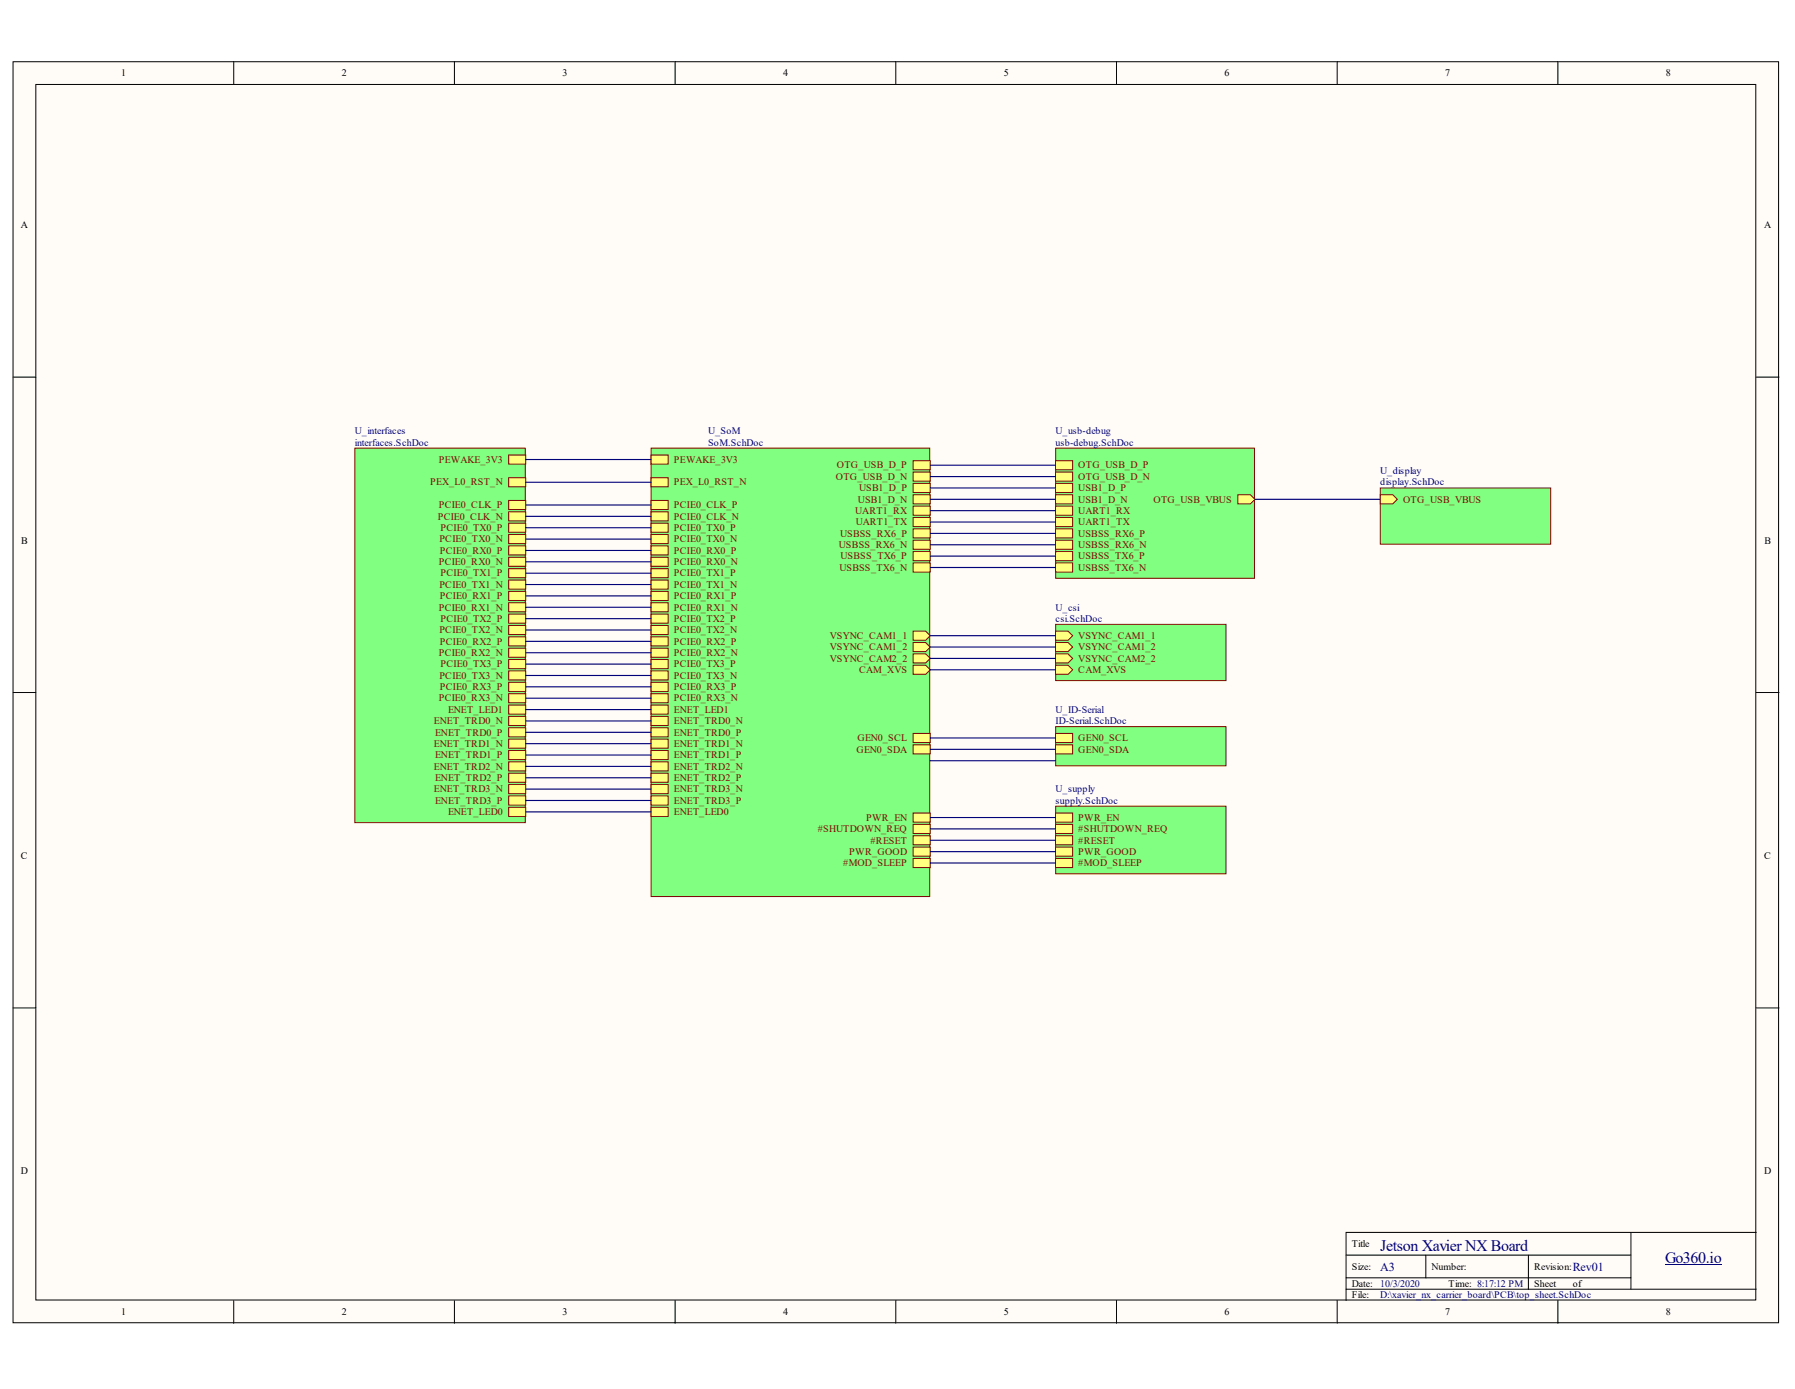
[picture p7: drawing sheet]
<svg xmlns="http://www.w3.org/2000/svg" width="279mm" height="216mm" viewBox="0 0 279 216" stroke-linecap="round" stroke-linejoin="round" font-family="sans-serif">
<g fill="#fffcf8" stroke="#000" stroke-width=".16">
<path d="M2 9.6h274.5v196h-274.5z"/>
<path d="M5.6 13.1h267.4v189h-267.4z"/>
</g>
<g fill="none" stroke="#000" stroke-width=".16">
<path d="M36.3 9.6v3.5M70.6 9.6v3.5M105 9.6v3.5M139.3 9.6v3.5M173.6 9.6v3.5M207.9 9.6v3.5M242.2 9.6v3.5M2 58.6h3.6M273 58.6h3.6M2 107.6h3.6M273 107.6h3.6M2 156.7h3.6"/>
<path d="M273 156.7h3.6M209.3 195.1h44.2M209.3 198.6h44.2M221.7 195.1v3.5M237.6 195.1v5.3M253.5 191.6v8.8M273 191.6h-63.7v10.6M36.3 202.2v3.5M70.6 202.2v3.5M105 202.2v3.5M139.3 202.2v3.5M173.6 202.2v3.5"/>
<path d="M207.9 202.2v3.5M209.3 200.4h63.7M242.2 202.2v3.5"/>
</g>
<path d="M258.9 196.5h8.7" fill="none" stroke="#000080" stroke-width=".16"/>
<path d="M164.1 97h26.5v8.8h-26.5z" fill="#80ff80" stroke="#800000" stroke-width=".16"/>
<g fill="#ffff80" stroke="#800000" stroke-width=".16">
<path d="M164.1 98.1h1.9l.7 .7-.7 .7h-1.9z" fill-rule="evenodd"/>
<path d="M164.1 99.9h1.9l.7 .7-.7 .7h-1.9z" fill-rule="evenodd"/>
<path d="M164.1 101.6h1.9l.7 .7-.7 .7h-1.9z" fill-rule="evenodd"/>
<path d="M164.1 103.4h1.9l.7 .7-.7 .7h-1.9z" fill-rule="evenodd"/>
</g>
<path d="M164.1 112.9h26.5v6.1h-26.5z" fill="#80ff80" stroke="#800000" stroke-width=".16"/>
<g fill="#ffff80" stroke="#800000" stroke-width=".16">
<path d="M164.1 114h2.6v1.4h-2.6z" fill-rule="evenodd"/>
<path d="M164.1 115.8h2.6v1.4h-2.6z" fill-rule="evenodd"/>
</g>
<path d="M55.2 69.7h26.5v58.2h-26.5z" fill="#80ff80" stroke="#800000" stroke-width=".16"/>
<g fill="#ffff80" stroke="#800000" stroke-width=".16">
<path d="M79.1 70.7h2.6v1.4h-2.6z" fill-rule="evenodd"/>
<path d="M79.1 74.3h2.6v1.4h-2.6z" fill-rule="evenodd"/>
<path d="M79.1 77.8h2.6v1.4h-2.6z" fill-rule="evenodd"/>
<path d="M79.1 79.6h2.6v1.4h-2.6z" fill-rule="evenodd"/>
<path d="M79.1 81.3h2.6v1.4h-2.6z" fill-rule="evenodd"/>
<path d="M79.1 83.1h2.6v1.4h-2.6z" fill-rule="evenodd"/>
<path d="M79.1 84.9h2.6v1.4h-2.6z" fill-rule="evenodd"/>
<path d="M79.1 86.6h2.6v1.4h-2.6z" fill-rule="evenodd"/>
<path d="M79.1 88.4h2.6v1.4h-2.6z" fill-rule="evenodd"/>
<path d="M79.1 90.2h2.6v1.4h-2.6z" fill-rule="evenodd"/>
<path d="M79.1 91.9h2.6v1.4h-2.6z" fill-rule="evenodd"/>
<path d="M79.1 93.7h2.6v1.4h-2.6z" fill-rule="evenodd"/>
<path d="M79.1 95.5h2.6v1.4h-2.6z" fill-rule="evenodd"/>
<path d="M79.1 97.2h2.6v1.4h-2.6z" fill-rule="evenodd"/>
<path d="M79.1 99h2.6v1.4h-2.6z" fill-rule="evenodd"/>
<path d="M79.1 100.8h2.6v1.4h-2.6z" fill-rule="evenodd"/>
<path d="M79.1 102.5h2.6v1.4h-2.6z" fill-rule="evenodd"/>
<path d="M79.1 104.3h2.6v1.4h-2.6z" fill-rule="evenodd"/>
<path d="M79.1 106.1h2.6v1.4h-2.6z" fill-rule="evenodd"/>
<path d="M79.1 107.8h2.6v1.4h-2.6z" fill-rule="evenodd"/>
<path d="M79.1 109.6h2.6v1.4h-2.6z" fill-rule="evenodd"/>
<path d="M79.1 111.4h2.6v1.4h-2.6z" fill-rule="evenodd"/>
<path d="M79.1 113.1h2.6v1.4h-2.6z" fill-rule="evenodd"/>
<path d="M79.1 114.9h2.6v1.4h-2.6z" fill-rule="evenodd"/>
<path d="M79.1 116.7h2.6v1.4h-2.6z" fill-rule="evenodd"/>
<path d="M79.1 118.4h2.6v1.4h-2.6z" fill-rule="evenodd"/>
<path d="M79.1 120.2h2.6v1.4h-2.6z" fill-rule="evenodd"/>
<path d="M79.1 122h2.6v1.4h-2.6z" fill-rule="evenodd"/>
<path d="M79.1 123.7h2.6v1.4h-2.6z" fill-rule="evenodd"/>
<path d="M79.1 125.5h2.6v1.4h-2.6z" fill-rule="evenodd"/>
</g>
<path d="M101.2 69.7h43.3v69.7h-43.3z" fill="#80ff80" stroke="#800000" stroke-width=".16"/>
<g fill="#ffff80" stroke="#800000" stroke-width=".16">
<path d="M142 98.1h1.9l.7 .7-.7 .7h-1.9z" fill-rule="evenodd"/>
<path d="M142 99.9h1.9l.7 .7-.7 .7h-1.9z" fill-rule="evenodd"/>
<path d="M142 101.6h1.9l.7 .7-.7 .7h-1.9z" fill-rule="evenodd"/>
<path d="M101.2 70.7h2.7v1.4h-2.7z" fill-rule="evenodd"/>
<path d="M101.2 74.3h2.7v1.4h-2.7z" fill-rule="evenodd"/>
<path d="M101.2 77.8h2.7v1.4h-2.7z" fill-rule="evenodd"/>
<path d="M101.2 79.6h2.7v1.4h-2.7z" fill-rule="evenodd"/>
<path d="M101.2 81.3h2.7v1.4h-2.7z" fill-rule="evenodd"/>
<path d="M101.2 83.1h2.7v1.4h-2.7z" fill-rule="evenodd"/>
<path d="M101.2 84.9h2.7v1.4h-2.7z" fill-rule="evenodd"/>
<path d="M101.2 86.6h2.7v1.4h-2.7z" fill-rule="evenodd"/>
<path d="M101.2 88.4h2.7v1.4h-2.7z" fill-rule="evenodd"/>
<path d="M101.2 90.2h2.7v1.4h-2.7z" fill-rule="evenodd"/>
<path d="M101.2 91.9h2.7v1.4h-2.7z" fill-rule="evenodd"/>
<path d="M101.2 93.7h2.7v1.4h-2.7z" fill-rule="evenodd"/>
<path d="M101.2 95.5h2.7v1.4h-2.7z" fill-rule="evenodd"/>
<path d="M101.2 97.2h2.7v1.4h-2.7z" fill-rule="evenodd"/>
<path d="M101.2 99h2.7v1.4h-2.7z" fill-rule="evenodd"/>
<path d="M101.2 100.8h2.7v1.4h-2.7z" fill-rule="evenodd"/>
<path d="M101.2 102.5h2.7v1.4h-2.7z" fill-rule="evenodd"/>
<path d="M101.2 104.3h2.7v1.4h-2.7z" fill-rule="evenodd"/>
<path d="M101.2 106.1h2.7v1.4h-2.7z" fill-rule="evenodd"/>
<path d="M101.2 107.8h2.7v1.4h-2.7z" fill-rule="evenodd"/>
<path d="M101.2 109.6h2.7v1.4h-2.7z" fill-rule="evenodd"/>
<path d="M101.2 111.4h2.7v1.4h-2.7z" fill-rule="evenodd"/>
<path d="M101.2 113.1h2.7v1.4h-2.7z" fill-rule="evenodd"/>
<path d="M101.2 114.9h2.7v1.4h-2.7z" fill-rule="evenodd"/>
<path d="M101.2 116.7h2.7v1.4h-2.7z" fill-rule="evenodd"/>
<path d="M101.2 118.4h2.7v1.4h-2.7z" fill-rule="evenodd"/>
<path d="M101.2 120.2h2.7v1.4h-2.7z" fill-rule="evenodd"/>
<path d="M101.2 122h2.7v1.4h-2.7z" fill-rule="evenodd"/>
<path d="M101.2 123.7h2.7v1.4h-2.7z" fill-rule="evenodd"/>
<path d="M101.2 125.5h2.7v1.4h-2.7z" fill-rule="evenodd"/>
<path d="M142 80.4h2.6v1.5h-2.6z" fill-rule="evenodd"/>
<path d="M142 78.7h2.6v1.4h-2.6z" fill-rule="evenodd"/>
<path d="M142 126.4h2.6v1.4h-2.6z" fill-rule="evenodd"/>
<path d="M142 128.1h2.6v1.4h-2.6z" fill-rule="evenodd"/>
<path d="M142 129.9h2.6v1.4h-2.6z" fill-rule="evenodd"/>
<path d="M142 131.7h2.6v1.4h-2.6z" fill-rule="evenodd"/>
<path d="M142 87.5h2.6v1.4h-2.6z" fill-rule="evenodd"/>
<path d="M142 85.7h2.6v1.5h-2.6z" fill-rule="evenodd"/>
<path d="M142 84h2.6v1.4h-2.6z" fill-rule="evenodd"/>
<path d="M142 82.2h2.6v1.4h-2.6z" fill-rule="evenodd"/>
<path d="M142 133.4h2.6v1.4h-2.6z" fill-rule="evenodd"/>
<path d="M142 73.4h2.6v1.4h-2.6z" fill-rule="evenodd"/>
<path d="M142 71.6h2.6v1.4h-2.6z" fill-rule="evenodd"/>
<path d="M142 76.9h2.6v1.4h-2.6z" fill-rule="evenodd"/>
<path d="M142 75.1h2.6v1.5h-2.6z" fill-rule="evenodd"/>
<path d="M142 114h2.6v1.4h-2.6z" fill-rule="evenodd"/>
<path d="M142 115.8h2.6v1.4h-2.6z" fill-rule="evenodd"/>
<path d="M142 103.4h1.9l.7 .7-.7 .7h-1.9z" fill-rule="evenodd"/>
</g>
<path d="M164.1 125.3h26.5v10.5h-26.5z" fill="#80ff80" stroke="#800000" stroke-width=".16"/>
<g fill="#ffff80" stroke="#800000" stroke-width=".16">
<path d="M164.1 126.4h2.6v1.4h-2.6z" fill-rule="evenodd"/>
<path d="M164.1 128.1h2.6v1.4h-2.6z" fill-rule="evenodd"/>
<path d="M164.1 129.9h2.6v1.4h-2.6z" fill-rule="evenodd"/>
<path d="M164.1 131.7h2.6v1.4h-2.6z" fill-rule="evenodd"/>
<path d="M164.1 133.4h2.6v1.4h-2.6z" fill-rule="evenodd"/>
</g>
<path d="M164.1 69.7h30.9v20.2h-30.9z" fill="#80ff80" stroke="#800000" stroke-width=".16"/>
<g fill="#ffff80" stroke="#800000" stroke-width=".16">
<path d="M192.4 76.9h2l.7 .7-.7 .7h-2z" fill-rule="evenodd"/>
<path d="M164.1 87.5h2.6v1.4h-2.6z" fill-rule="evenodd"/>
<path d="M164.1 85.7h2.6v1.5h-2.6z" fill-rule="evenodd"/>
<path d="M164.1 84h2.6v1.4h-2.6z" fill-rule="evenodd"/>
<path d="M164.1 82.2h2.6v1.4h-2.6z" fill-rule="evenodd"/>
<path d="M164.1 80.4h2.6v1.5h-2.6z" fill-rule="evenodd"/>
<path d="M164.1 78.7h2.6v1.4h-2.6z" fill-rule="evenodd"/>
<path d="M164.1 73.4h2.6v1.4h-2.6z" fill-rule="evenodd"/>
<path d="M164.1 71.6h2.6v1.4h-2.6z" fill-rule="evenodd"/>
<path d="M164.1 76.9h2.6v1.4h-2.6z" fill-rule="evenodd"/>
<path d="M164.1 75.1h2.6v1.5h-2.6z" fill-rule="evenodd"/>
</g>
<g fill="none" stroke="#000080" stroke-width=".18">
<path d="M81.7 71.4h19.5M81.7 75h19.5M81.7 78.5h19.5M144.6 72.3h19.5M144.6 74.1h19.5M144.6 75.8h19.5M144.6 77.6h19.5M144.6 79.4h19.5M195.1 77.6h19.5M81.7 80.3h19.5M81.7 82h19.5M81.7 83.8h19.5"/>
<path d="M81.7 85.6h19.5M81.7 87.3h19.5M81.7 89.1h19.5M81.7 90.9h19.5M81.7 92.6h19.5M81.7 94.4h19.5M81.7 96.2h19.5M81.7 97.9h19.5M81.7 99.7h19.5M144.6 81.1h19.5M144.6 82.9h19.5M144.6 84.7h19.5"/>
<path d="M144.6 86.4h19.5M144.6 88.2h19.5M144.6 98.8h19.5M81.7 101.5h19.5M81.7 103.2h19.5M81.7 105h19.5M81.7 106.8h19.5M81.7 108.5h19.5M81.7 110.3h19.5M81.7 112.1h19.5M81.7 113.8h19.5M81.7 115.6h19.5"/>
<path d="M81.7 117.4h19.5M81.7 119.1h19.5M144.6 100.6h19.5M144.6 102.3h19.5M144.6 114.7h19.5M144.6 116.5h19.5M144.6 118.2h19.5M81.7 120.9h19.5M81.7 122.7h19.5M81.7 124.4h19.5M81.7 126.2h19.5M144.6 127.1h19.5"/>
<path d="M144.6 128.8h19.5M144.6 130.6h19.5M144.6 132.4h19.5M144.6 134.1h19.5"/>
</g>
<path d="M214.6 75.8h26.5v8.8h-26.5z" fill="#80ff80" stroke="#800000" stroke-width=".16"/>
<path d="M214.6 76.9h1.9l.7 .7-.7 .7h-1.9z" fill-rule="evenodd" fill="#ffff80" stroke="#800000" stroke-width=".16"/>
<path d="M144.6 104.1h19.5" fill="none" stroke="#000080" stroke-width=".18"/>
<g font-size="2.5" fill="#000080">
<text x="214.6" y="194.5">Jetson Xavier NX Board</text>
<text x="258.9" y="196.3">Go360.io</text>
</g>
<g font-size="1.9" fill="#000080">
<text x="214.6" y="197.5">A3</text>
<text x="244.5" y="197.5">Rev01</text>
</g>
<g font-size="1.6">
<text x="18.8" y="11.9">1</text>
<text x="53.1" y="11.9">2</text>
<text x="87.4" y="11.9">3</text>
<text x="121.7" y="11.9">4</text>
<text x="156.1" y="11.9">5</text>
<text x="190.4" y="11.9">6</text>
<text x="224.7" y="11.9">7</text>
<text x="259" y="11.9">8</text>
<text x="3.2" y="35.5">A</text>
<text x="274.2" y="35.5">A</text>
<text x="3.3" y="84.5">B</text>
<text x="274.3" y="84.5">B</text>
<text x="3.2" y="133.5">C</text>
<text x="274.2" y="133.5">C</text>
<text x="3.2" y="182.6">D</text>
<text x="274.2" y="182.6">D</text>
<text x="210.1" y="193.8">Title</text>
<text x="210.1" y="197.4">Size:</text>
<text x="222.5" y="197.4">Number:</text>
<text x="238.5" y="197.4">Revision:</text>
<text x="210.1" y="200">Date:</text>
<text x="210.1" y="201.8">File:</text>
<text x="225.2" y="200">Time: 8:17:12 PM</text>
<text x="238.5" y="200">Sheet</text>
<text x="244.5" y="200">of</text>
<text x="18.8" y="204.4">1</text>
<text x="53.1" y="204.4">2</text>
<text x="87.4" y="204.4">3</text>
<text x="121.7" y="204.4">4</text>
<text x="156.1" y="204.4">5</text>
<text x="190.4" y="204.4">6</text>
<text x="224.7" y="204.4">7</text>
<text x="259" y="204.4">8</text>
</g>
<g font-size="1.6" fill="#000080">
<text x="55.2" y="67.5">U_interfaces</text>
<text x="55.2" y="69.3">interfaces.SchDoc</text>
<text x="110.1" y="67.5">U_SoM</text>
<text x="110.1" y="69.3">SoM.SchDoc</text>
<text x="164.1" y="67.5">U_usb-debug</text>
<text x="164.1" y="69.3">usb-debug.SchDoc</text>
<text x="214.6" y="73.7">U_display</text>
<text x="214.6" y="75.5">display.SchDoc</text>
<text x="164.1" y="94.9">U_csi</text>
<text x="164.1" y="96.7">csi.SchDoc</text>
<text x="164.1" y="110.8">U_ID-Serial</text>
<text x="164.1" y="112.6">ID-Serial.SchDoc</text>
<text x="164.1" y="123.2">U_supply</text>
<text x="164.1" y="124.9">supply.SchDoc</text>
<text x="214.6" y="200">10/3/2020</text>
<text x="214.6" y="201.8">D:\xavier_nx_carrier_board\PCB\top_sheet.SchDoc</text>
</g>
<g font-size="1.6" fill="#800000">
<text x="68.2" y="71.9">PEWAKE_3V3</text>
<text x="104.8" y="71.9">PEWAKE_3V3</text>
<text x="66.9" y="75.5">PEX_L0_RST_N</text>
<text x="104.8" y="75.5">PEX_L0_RST_N</text>
<text x="129.9" y="74.6">OTG_USB_D_N</text>
<text x="130.1" y="72.8">OTG_USB_D_P</text>
<text x="133.6" y="76.3">USB1_D_P</text>
<text x="167.6" y="74.6">OTG_USB_D_N</text>
<text x="167.6" y="72.8">OTG_USB_D_P</text>
<text x="167.6" y="76.3">USB1_D_P</text>
<text x="68.1" y="80.8">PCIE0_CLK_N</text>
<text x="68.2" y="79">PCIE0_CLK_P</text>
<text x="68.5" y="82.5">PCIE0_TX0_P</text>
<text x="104.8" y="79">PCIE0_CLK_P</text>
<text x="104.8" y="80.8">PCIE0_CLK_N</text>
<text x="104.8" y="82.5">PCIE0_TX0_P</text>
<text x="130.6" y="83.4">USBSS_RX6_P</text>
<text x="133" y="79.9">UART1_RX</text>
<text x="133" y="81.6">UART1_TX</text>
<text x="133.4" y="78.1">USB1_D_N</text>
<text x="167.6" y="83.4">USBSS_RX6_P</text>
<text x="167.6" y="81.6">UART1_TX</text>
<text x="167.6" y="79.9">UART1_RX</text>
<text x="167.6" y="78.1">USB1_D_N</text>
<text x="179.3" y="78.1">OTG_USB_VBUS</text>
<text x="218.1" y="78.1">OTG_USB_VBUS</text>
<text x="68.2" y="87.8">PCIE0_RX0_N</text>
<text x="68.3" y="84.3">PCIE0_TX0_N</text>
<text x="68.4" y="86.1">PCIE0_RX0_P</text>
<text x="68.5" y="89.6">PCIE0_TX1_P</text>
<text x="104.8" y="84.3">PCIE0_TX0_N</text>
<text x="104.8" y="86.1">PCIE0_RX0_P</text>
<text x="104.8" y="87.8">PCIE0_RX0_N</text>
<text x="104.8" y="89.6">PCIE0_TX1_P</text>
<text x="130.4" y="85.2">USBSS_RX6_N</text>
<text x="130.5" y="88.7">USBSS_TX6_N</text>
<text x="130.7" y="86.9">USBSS_TX6_P</text>
<text x="167.6" y="88.7">USBSS_TX6_N</text>
<text x="167.6" y="86.9">USBSS_TX6_P</text>
<text x="167.6" y="85.2">USBSS_RX6_N</text>
<text x="68.2" y="94.9">PCIE0_RX1_N</text>
<text x="68.3" y="91.4">PCIE0_TX1_N</text>
<text x="68.4" y="93.1">PCIE0_RX1_P</text>
<text x="104.8" y="91.4">PCIE0_TX1_N</text>
<text x="104.8" y="93.1">PCIE0_RX1_P</text>
<text x="104.8" y="94.9">PCIE0_RX1_N</text>
<text x="68.2" y="102">PCIE0_RX2_N</text>
<text x="68.3" y="98.4">PCIE0_TX2_N</text>
<text x="68.4" y="100.2">PCIE0_RX2_P</text>
<text x="68.5" y="96.7">PCIE0_TX2_P</text>
<text x="104.8" y="96.7">PCIE0_TX2_P</text>
<text x="104.8" y="98.4">PCIE0_TX2_N</text>
<text x="104.8" y="100.2">PCIE0_RX2_P</text>
<text x="104.8" y="102">PCIE0_RX2_N</text>
<text x="129" y="99.3">VSYNC_CAM1_1</text>
<text x="129" y="101.1">VSYNC_CAM1_2</text>
<text x="167.6" y="99.3">VSYNC_CAM1_1</text>
<text x="167.6" y="101.1">VSYNC_CAM1_2</text>
<text x="68.3" y="105.5">PCIE0_TX3_N</text>
<text x="68.4" y="107.3">PCIE0_RX3_P</text>
<text x="68.5" y="103.7">PCIE0_TX3_P</text>
<text x="104.8" y="103.7">PCIE0_TX3_P</text>
<text x="104.8" y="105.5">PCIE0_TX3_N</text>
<text x="104.8" y="107.3">PCIE0_RX3_P</text>
<text x="129" y="102.8">VSYNC_CAM2_2</text>
<text x="133.6" y="104.6">CAM_XVS</text>
<text x="167.6" y="102.8">VSYNC_CAM2_2</text>
<text x="167.6" y="104.6">CAM_XVS</text>
<text x="67.5" y="112.6">ENET_TRD0_N</text>
<text x="68.2" y="109">PCIE0_RX3_N</text>
<text x="69.7" y="110.8">ENET_LED1</text>
<text x="104.8" y="109">PCIE0_RX3_N</text>
<text x="104.8" y="110.8">ENET_LED1</text>
<text x="104.8" y="112.6">ENET_TRD0_N</text>
<text x="67.5" y="116.1">ENET_TRD1_N</text>
<text x="67.5" y="119.6">ENET_TRD2_N</text>
<text x="67.6" y="114.3">ENET_TRD0_P</text>
<text x="67.6" y="117.9">ENET_TRD1_P</text>
<text x="104.8" y="114.3">ENET_TRD0_P</text>
<text x="104.8" y="116.1">ENET_TRD1_N</text>
<text x="104.8" y="117.9">ENET_TRD1_P</text>
<text x="104.8" y="119.6">ENET_TRD2_N</text>
<text x="133.1" y="117">GEN0_SDA</text>
<text x="133.3" y="115.2">GEN0_SCL</text>
<text x="167.6" y="115.2">GEN0_SCL</text>
<text x="167.6" y="117">GEN0_SDA</text>
<text x="67.5" y="123.2">ENET_TRD3_N</text>
<text x="67.6" y="121.4">ENET_TRD2_P</text>
<text x="67.6" y="124.9">ENET_TRD3_P</text>
<text x="104.8" y="121.4">ENET_TRD2_P</text>
<text x="104.8" y="123.2">ENET_TRD3_N</text>
<text x="104.8" y="124.9">ENET_TRD3_P</text>
<text x="69.7" y="126.7">ENET_LED0</text>
<text x="104.8" y="126.7">ENET_LED0</text>
<text x="127.1" y="129.3">#SHUTDOWN_REQ</text>
<text x="134.7" y="127.6">PWR_EN</text>
<text x="135.3" y="131.1">#RESET</text>
<text x="167.6" y="127.6">PWR_EN</text>
<text x="167.6" y="129.3">#SHUTDOWN_REQ</text>
<text x="167.6" y="131.1">#RESET</text>
<text x="131.1" y="134.6">#MOD_SLEEP</text>
<text x="132" y="132.9">PWR_GOOD</text>
<text x="167.6" y="132.9">PWR_GOOD</text>
<text x="167.6" y="134.6">#MOD_SLEEP</text>
</g>
</svg>
